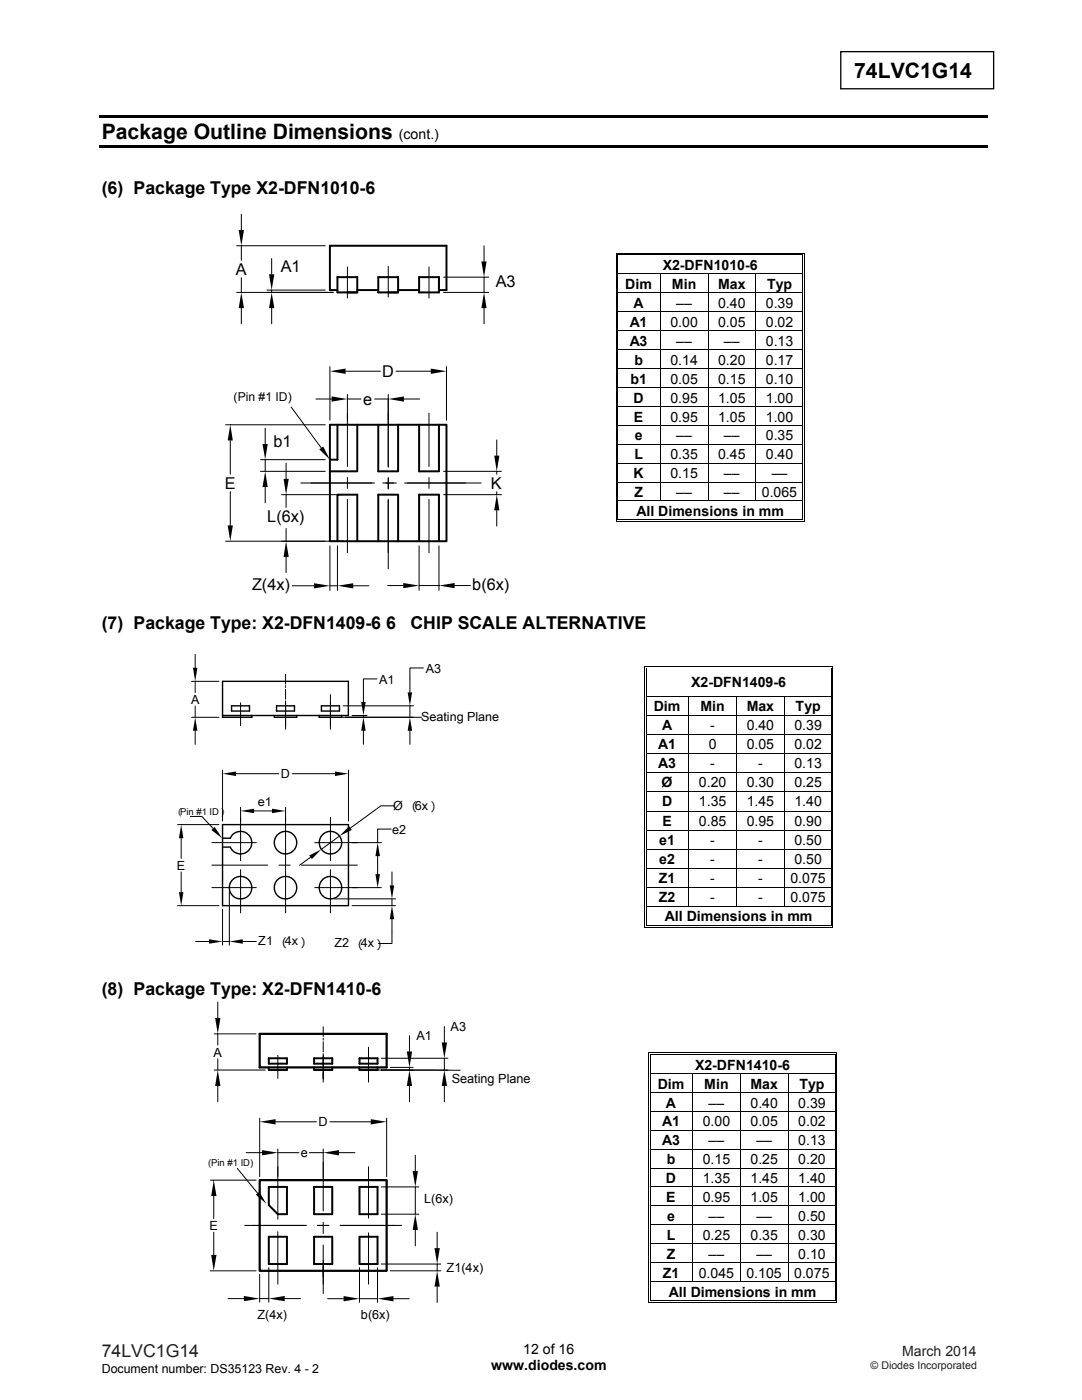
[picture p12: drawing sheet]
<svg xmlns="http://www.w3.org/2000/svg" width="216mm" height="279mm" viewBox="0 0 216 279" stroke-linecap="round" stroke-linejoin="round" font-family="sans-serif">
<path d="M167.8 10.3h30.5v7.4h-30.5z" fill="none" stroke="#000" stroke-width=".26"/>
<path d="M19.8 22.9h177.2v.6h-177.2zM19.8 29h177.2v.5h-177.2z" fill="#000"/>
<g fill="#fff">
<path d="M123.4 51h36.7v3.6h-36.7z"/>
<path d="M123.8 51h35.8v3.6h-35.8z"/>
</g>
<path d="M122.9 50.5h.1v.5h-.1zM122.9 50.5h.5v.1h-.5zM123.2 50.8h.2v.2h-.2z" fill="#000"/>
<path d="M123.4 50.5h36.7M123.4 50.9h36.7" fill="none" stroke="#000" stroke-width=".2"/>
<path d="M123.4 51h36.7z" fill="#fff"/>
<path d="M160.1 50.5h.5v.1h-.5zM160.1 50.8h.2v.2h-.2zM160.4 50.5h.2v.5h-.2z" fill="#000"/>
<path d="M123 51v3.6M123.3 51v3.6M160.2 51v3.6M160.5 51v3.6" fill="none" stroke="#000" stroke-width=".2"/>
<g fill="#fff">
<path d="M123.4 54.8h8.3v3.6h-8.3z"/>
<path d="M123.8 54.8h7.3v3.6h-7.3z"/>
<path d="M131.8 54.8h9.4v3.6h-9.4z"/>
<path d="M132.5 54.8h8.1v3.6h-8.1z"/>
<path d="M141.4 54.8h9.3v3.6h-9.3z"/>
<path d="M142 54.8h8.1v3.6h-8.1z"/>
</g>
<path d="M122.9 54.6h.1v.2h-.1zM123.2 54.6h.2v.2h-.2zM160.1 54.6h.2v.2h-.2zM160.4 54.6h.2v.2h-.2z" fill="#000"/>
<path d="M123 54.8v3.6M123.3 54.8v3.6M123.4 54.7h36.7M131.8 54.8v3.6M141.3 54.8v3.6M150.8 54.8v3.6M160.2 54.8v3.6M160.5 54.8v3.6" fill="none" stroke="#000" stroke-width=".2"/>
<g fill="#fff">
<path d="M123.4 58.5h8.3v3.6h-8.3z"/>
<path d="M123.8 58.5h7.3v3.6h-7.3z"/>
<path d="M131.8 58.5h9.4v3.6h-9.4z"/>
<path d="M132.5 58.5h8.1v3.6h-8.1z"/>
<path d="M141.4 58.5h9.3v3.6h-9.3z"/>
<path d="M142 58.5h8.1v3.6h-8.1z"/>
</g>
<path d="M122.9 58.4h.1v.1h-.1zM123.2 58.4h.2v.1h-.2zM160.1 58.4h.2v.1h-.2zM160.4 58.4h.2v.1h-.2zM122.9 62.1h.1v.2h-.1zM123.2 62.1h.2v.2h-.2zM160.1 62.1h.2v.2h-.2zM160.4 62.1h.2v.2h-.2z" fill="#000"/>
<g fill="none" stroke="#000" stroke-width=".2">
<path d="M123 58.5v3.6M123.3 58.5v3.6M123.4 58.4h36.7M131.8 58.5v3.6M141.3 58.5v3.6M150.8 58.5v3.6M160.2 58.5v3.6M160.5 58.5v3.6M123 62.3v3.6M123.3 62.3v3.6M123.4 62.2h36.7M131.8 62.3v3.6"/>
<path d="M141.3 62.3v3.6M150.8 62.3v3.6M160.2 62.3v3.6M160.5 62.3v3.6"/>
</g>
<g fill="#fff">
<path d="M123.4 66.1h8.3v3.6h-8.3z"/>
<path d="M123.8 66.1h7.3v3.6h-7.3z"/>
<path d="M131.8 66.1h9.4v3.6h-9.4z"/>
<path d="M132.5 66.1h8.1v3.6h-8.1z"/>
<path d="M141.4 66.1h9.3v3.6h-9.3z"/>
<path d="M142 66.1h8.1v3.6h-8.1z"/>
</g>
<g fill="#000">
<path d="M122.9 65.9h.1v.2h-.1zM122.9 69.7h.1v.1h-.1zM122.9 73.5h.1v.1h-.1zM122.9 77.2h.1v.2h-.1zM123.2 65.9h.2v.2h-.2zM123.2 69.7h.2v.1h-.2zM123.2 73.5h.2v.1h-.2zM123.2 77.2h.2v.2h-.2zM160.1 65.9h.2v.2h-.2zM160.1 69.7h.2v.1h-.2zM160.1 73.5h.2v.1h-.2zM160.1 77.2h.2v.2h-.2z"/>
<path d="M160.4 65.9h.2v.2h-.2zM160.4 69.7h.2v.1h-.2zM160.4 73.5h.2v.1h-.2zM160.4 77.2h.2v.2h-.2zM122.9 81h.1v.2h-.1zM122.9 84.8h.1v.2h-.1zM122.9 88.6h.1v.1h-.1zM122.9 92.3h.1v.2h-.1zM123.2 81h.2v.2h-.2zM123.2 84.8h.2v.2h-.2zM123.2 88.6h.2v.1h-.2zM123.2 92.3h.2v.2h-.2z"/>
<path d="M160.1 81h.2v.2h-.2zM160.1 84.8h.2v.2h-.2zM160.1 88.6h.2v.1h-.2zM160.1 92.3h.2v.2h-.2zM160.4 81h.2v.2h-.2zM160.4 84.8h.2v.2h-.2zM160.4 88.6h.2v.1h-.2zM160.4 92.3h.2v.2h-.2z"/>
</g>
<g fill="none" stroke="#000" stroke-width=".2">
<path d="M123 66.1v3.6M123 69.8v3.7M123 73.6v3.6M123 77.4v3.6M123.3 66.1v3.6M123.3 69.8v3.7M123.3 73.6v3.6M123.3 77.4v3.6M123.4 66h36.7M123.4 69.8h36.7M123.4 73.6h36.7M123.4 77.3h36.7"/>
<path d="M131.8 66.1v3.6M131.8 69.8v3.7M131.8 73.6v3.6M131.8 77.4v3.6M141.3 66.1v3.6M141.3 69.8v3.7M141.3 73.6v3.6M141.3 77.4v3.6M150.8 66.1v3.6M150.8 69.8v3.7M150.8 73.6v3.6M150.8 77.4v3.6"/>
<path d="M160.2 66.1v3.6M160.2 69.8v3.7M160.2 73.6v3.6M160.2 77.4v3.6M160.5 66.1v3.6M160.5 69.8v3.7M160.5 73.6v3.6M160.5 77.4v3.6M123 81.2v3.6M123 85v3.6M123 88.7v3.6M123 92.5v3.6"/>
<path d="M123.3 81.2v3.6M123.3 85v3.6M123.3 88.7v3.6M123.3 92.5v3.6M123.4 81.1h36.7M123.4 84.9h36.7M123.4 88.6h36.7M123.4 92.4h36.7M131.8 81.2v3.6M131.8 85v3.6M131.8 88.7v3.6M131.8 92.5v3.6"/>
<path d="M141.3 81.2v3.6M141.3 85v3.6M141.3 88.7v3.6M141.3 92.5v3.6M150.8 81.2v3.6M150.8 85v3.6M150.8 88.7v3.6M150.8 92.5v3.6M160.2 81.2v3.6M160.2 85v3.6M160.2 88.7v3.6M160.2 92.5v3.6"/>
<path d="M160.5 81.2v3.6M160.5 85v3.6M160.5 88.7v3.6M160.5 92.5v3.6"/>
</g>
<g fill="#fff">
<path d="M123.4 96.3h8.3v3.6h-8.3z"/>
<path d="M123.8 96.3h7.3v3.6h-7.3z"/>
<path d="M131.8 96.3h9.4v3.6h-9.4z"/>
<path d="M132.5 96.3h8.1v3.6h-8.1z"/>
<path d="M141.4 96.3h9.3v3.6h-9.3z"/>
<path d="M142 96.3h8.1v3.6h-8.1z"/>
</g>
<g fill="#000">
<path d="M122.9 96.1h.1v.2h-.1zM123.2 96.1h.2v.2h-.2zM160.1 96.1h.2v.2h-.2zM160.4 96.1h.2v.2h-.2zM122.9 99.9h.1v.2h-.1zM122.9 104h.5v.2h-.5zM123.2 99.9h.2v.2h-.2zM123.2 103.7h.2v.1h-.2zM160.1 99.9h.2v.2h-.2zM160.1 104h.5v.2h-.5zM160.1 103.7h.2v.1h-.2zM160.4 99.9h.2v.2h-.2z"/>
<path d="M160.4 103.7h.2v.5h-.2z"/>
</g>
<g fill="none" stroke="#000" stroke-width=".2">
<path d="M123 96.3v3.6M123.3 96.3v3.6M123.4 96.2h36.7M123.4 100h36.7M131.8 96.3v3.6M141.3 96.3v3.6M150.8 96.3v3.6M160.2 96.3v3.6M160.5 96.3v3.6M123 100.1v4.1M123.3 100.1v3.6M123.4 104.1h36.7"/>
<path d="M123.4 103.8h36.7M160.2 100.1v3.6M160.5 100.1v3.6"/>
</g>
<g fill="#fff">
<path d="M129.1 133.5h36.7v5.4h-36.7z"/>
<path d="M129.5 134.6h35.8v3.2h-35.8z"/>
</g>
<path d="M128.5 133h.2v.5h-.2zM128.5 133h.6v.1h-.6zM128.9 133.3h.2v.2h-.2z" fill="#000"/>
<path d="M129.1 133.1h36.7M129.1 133.4h36.7" fill="none" stroke="#000" stroke-width=".2"/>
<path d="M129.1 133.5h36.7z" fill="#fff"/>
<path d="M165.8 133h.5v.1h-.5zM165.8 133.3h.1v.2h-.1zM166.1 133h.2v.5h-.2z" fill="#000"/>
<path d="M128.6 133.5v5.4M129 133.5v5.4M165.8 133.5v5.4M166.2 133.5v5.4" fill="none" stroke="#000" stroke-width=".2"/>
<g fill="#fff">
<path d="M129.1 139.1h8.3v3.6h-8.3z"/>
<path d="M129.5 139.3h7.2v3.2h-7.2z"/>
<path d="M137.5 139.1h9.4v3.6h-9.4z"/>
<path d="M138.2 139.3h8.1v3.2h-8.1z"/>
<path d="M147.1 139.1h9.3v3.6h-9.3z"/>
<path d="M147.7 139.3h8.1v3.2h-8.1z"/>
</g>
<path d="M128.5 138.9h.2v.2h-.2zM128.9 138.9h.2v.2h-.2zM165.8 138.9h.1v.2h-.1zM166.1 138.9h.2v.2h-.2z" fill="#000"/>
<path d="M128.6 139.1v3.6M129 139.1v3.6M129.1 139h36.7M137.4 139.1v3.6M147 139.1v3.6M156.5 139.1v3.6M165.8 139.1v3.6M166.2 139.1v3.6" fill="none" stroke="#000" stroke-width=".2"/>
<g fill="#fff">
<path d="M129.1 142.9h8.3v3.6h-8.3z"/>
<path d="M129.5 143.1h7.2v3.2h-7.2z"/>
<path d="M137.5 142.9h9.4v3.6h-9.4z"/>
<path d="M138.2 143.1h8.1v3.2h-8.1z"/>
<path d="M147.1 142.9h9.3v3.6h-9.3z"/>
<path d="M147.7 143.1h8.1v3.2h-8.1z"/>
</g>
<g fill="#000">
<path d="M128.5 142.7h.2v.2h-.2zM128.5 146.5h.2v.2h-.2zM128.5 150.3h.2v.2h-.2zM128.5 154.2h.2v.1h-.2zM128.5 158h.2v.1h-.2zM128.9 142.7h.2v.2h-.2zM128.9 146.5h.2v.2h-.2zM128.9 150.3h.2v.2h-.2zM128.9 154.2h.2v.1h-.2zM128.9 158h.2v.1h-.2zM165.8 142.7h.1v.2h-.1zM165.8 146.5h.1v.2h-.1z"/>
<path d="M165.8 150.3h.1v.2h-.1zM165.8 154.2h.1v.1h-.1zM165.8 158h.1v.1h-.1zM166.1 142.7h.2v.2h-.2zM166.1 146.5h.2v.2h-.2zM166.1 150.3h.2v.2h-.2zM166.1 154.2h.2v.1h-.2zM166.1 158h.2v.1h-.2z"/>
</g>
<g fill="none" stroke="#000" stroke-width=".2">
<path d="M128.6 142.9v3.6M128.6 146.7v3.6M128.6 150.5v3.7M128.6 154.3v3.7M128.6 158.1v3.7M129 142.9v3.6M129 146.7v3.6M129 150.5v3.7M129 154.3v3.7M129 158.1v3.7M129.1 142.8h36.7M129.1 146.6h36.7"/>
<path d="M129.1 150.4h36.7M129.1 154.2h36.7M129.1 158.1h36.7M137.4 142.9v3.6M137.4 146.7v3.6M137.4 150.5v3.7M137.4 154.3v3.7M137.4 158.1v3.7M147 142.9v3.6M147 146.7v3.6M147 150.5v3.7M147 154.3v3.7"/>
<path d="M147 158.1v3.7M156.5 142.9v3.6M156.5 146.7v3.6M156.5 150.5v3.7M156.5 154.3v3.7M156.5 158.1v3.7M165.8 142.9v3.6M165.8 146.7v3.6M165.8 150.5v3.7M165.8 154.3v3.7M165.8 158.1v3.7M166.2 142.9v3.6"/>
<path d="M166.2 146.7v3.6M166.2 150.5v3.7M166.2 154.3v3.7M166.2 158.1v3.7"/>
</g>
<g fill="#fff">
<path d="M129.1 162h8.3v3.6h-8.3z"/>
<path d="M129.5 162.2h7.2v3.2h-7.2z"/>
<path d="M137.5 162h9.4v3.6h-9.4z"/>
<path d="M138.2 162.2h8.1v3.2h-8.1z"/>
<path d="M147.1 162h9.3v3.6h-9.3z"/>
<path d="M147.7 162.2h8.1v3.2h-8.1z"/>
</g>
<path d="M128.5 161.8h.2v.1h-.2zM128.5 165.6h.2v.2h-.2zM128.9 161.8h.2v.1h-.2zM128.9 165.6h.2v.2h-.2zM165.8 161.8h.1v.1h-.1zM165.8 165.6h.1v.2h-.1zM166.1 161.8h.2v.1h-.2zM166.1 165.6h.2v.2h-.2z" fill="#000"/>
<g fill="none" stroke="#000" stroke-width=".2">
<path d="M128.6 161.9v3.7M128.6 165.8v3.6M129 161.9v3.7M129 165.8v3.6M129.1 161.9h36.7M129.1 165.7h36.7M137.4 161.9v3.7M137.4 165.8v3.6M147 161.9v3.7M147 165.8v3.6M156.5 161.9v3.7M156.5 165.8v3.6"/>
<path d="M165.8 161.9v3.7M165.8 165.8v3.6M166.2 161.9v3.7M166.2 165.8v3.6"/>
</g>
<g fill="#fff">
<path d="M129.1 169.6h8.3v3.6h-8.3z"/>
<path d="M129.5 169.8h7.2v3.2h-7.2z"/>
<path d="M137.5 169.6h9.4v3.6h-9.4z"/>
<path d="M138.2 169.8h8.1v3.2h-8.1z"/>
<path d="M147.1 169.6h9.3v3.6h-9.3z"/>
<path d="M147.7 169.8h8.1v3.2h-8.1z"/>
</g>
<path d="M128.5 169.4h.2v.2h-.2zM128.9 169.4h.2v.2h-.2zM165.8 169.4h.1v.2h-.1zM166.1 169.4h.2v.2h-.2z" fill="#000"/>
<path d="M128.6 169.6v3.6M129 169.6v3.6M129.1 169.5h36.7M137.4 169.6v3.6M147 169.6v3.6M156.5 169.6v3.6M165.8 169.6v3.6M166.2 169.6v3.6" fill="none" stroke="#000" stroke-width=".2"/>
<g fill="#fff">
<path d="M129.1 173.4h8.3v3.6h-8.3z"/>
<path d="M129.5 173.6h7.2v3.2h-7.2z"/>
<path d="M137.5 173.4h9.4v3.6h-9.4z"/>
<path d="M138.2 173.6h8.1v3.2h-8.1z"/>
<path d="M147.1 173.4h9.3v3.6h-9.3z"/>
<path d="M147.7 173.6h8.1v3.2h-8.1z"/>
</g>
<path d="M128.5 173.2h.2v.2h-.2zM128.9 173.2h.2v.2h-.2zM165.8 173.2h.1v.2h-.1zM166.1 173.2h.2v.2h-.2z" fill="#000"/>
<path d="M128.6 173.4v3.6M129 173.4v3.6M129.1 173.3h36.7M137.4 173.4v3.6M147 173.4v3.6M156.5 173.4v3.6M165.8 173.4v3.6M166.2 173.4v3.6" fill="none" stroke="#000" stroke-width=".2"/>
<g fill="#fff">
<path d="M129.1 177.2h8.3v3.6h-8.3z"/>
<path d="M129.5 177.4h7.2v3.2h-7.2z"/>
<path d="M137.5 177.2h9.4v3.6h-9.4z"/>
<path d="M138.2 177.4h8.1v3.2h-8.1z"/>
<path d="M147.1 177.2h9.3v3.6h-9.3z"/>
<path d="M147.7 177.4h8.1v3.2h-8.1z"/>
</g>
<g fill="#000">
<path d="M128.5 177h.2v.2h-.2zM128.9 177h.2v.2h-.2zM165.8 177h.1v.2h-.1zM166.1 177h.2v.2h-.2zM128.5 180.8h.2v.2h-.2zM128.5 185h.6v.2h-.6zM128.9 180.8h.2v.2h-.2zM128.9 184.7h.2v.1h-.2zM165.8 180.8h.1v.2h-.1zM165.8 185h.5v.2h-.5zM165.8 184.7h.1v.1h-.1zM166.1 180.8h.2v.2h-.2z"/>
<path d="M166.1 184.7h.2v.5h-.2z"/>
</g>
<g fill="none" stroke="#000" stroke-width=".2">
<path d="M128.6 177.2v3.6M129 177.2v3.6M129.1 177.1h36.7M137.4 177.2v3.6M147 177.2v3.6M156.5 177.2v3.6M165.8 177.2v3.6M166.2 177.2v3.6M128.6 181v4.2M129 181v3.7M129.1 180.9h36.7M129.1 185.1h36.7"/>
<path d="M129.1 184.7h36.7M165.8 181v3.7M166.2 181v3.7"/>
</g>
<g fill="#fff">
<path d="M129.8 210.6h36.7v3.5h-36.7z"/>
<path d="M130.3 210.6h35.8v3.5h-35.8z"/>
</g>
<path d="M129.3 210h.2v.6h-.2zM129.3 210h.5v.2h-.5zM129.7 210.4h.1v.2h-.1zM129.7 210.4h.1v.1h-.1z" fill="#000"/>
<path d="M129.8 210.1h36.7M129.8 210.5h36.7" fill="none" stroke="#000" stroke-width=".2"/>
<path d="M129.8 210.5l36.7 .1z" fill="#fff"/>
<path d="M166.5 210h.5v.2h-.5zM166.5 210.4h.2v.2h-.2zM166.5 210.4h.2v.1h-.2zM166.9 210h.1v.6h-.1z" fill="#000"/>
<path d="M129.4 210.6v3.5M129.8 210.6v3.5M166.6 210.6v3.5M167 210.6v3.5" fill="none" stroke="#000" stroke-width=".2"/>
<g fill="#fff">
<path d="M129.8 214.3h8.3v3.6h-8.3z"/>
<path d="M130.3 214.3h7.2v3.6h-7.2z"/>
<path d="M138.3 214.3h9.4v3.6h-9.4z"/>
<path d="M138.9 214.3h8.1v3.6h-8.1z"/>
<path d="M147.8 214.3h9.4v3.6h-9.4z"/>
<path d="M148.4 214.3h8.2v3.6h-8.2z"/>
</g>
<path d="M129.3 214.1h.2v.2h-.2zM129.7 214.1h.1v.2h-.1zM166.5 214.1h.2v.2h-.2zM166.9 214.1h.1v.2h-.1z" fill="#000"/>
<path d="M129.4 214.3v3.6M129.8 214.3v3.6M129.8 214.2h36.7M138.2 214.3v3.6M147.7 214.3v3.6M157.3 214.3v3.6M166.6 214.3v3.6M167 214.3v3.6" fill="none" stroke="#000" stroke-width=".2"/>
<g fill="#fff">
<path d="M129.8 218.1h8.3v3.6h-8.3z"/>
<path d="M130.3 218.1h7.2v3.6h-7.2z"/>
<path d="M138.3 218.1h9.4v3.6h-9.4z"/>
<path d="M138.9 218.1h8.1v3.6h-8.1z"/>
<path d="M147.8 218.1h9.4v3.6h-9.4z"/>
<path d="M148.4 218.1h8.2v3.6h-8.2z"/>
</g>
<path d="M129.3 217.9h.2v.2h-.2zM129.7 217.9h.1v.2h-.1zM166.5 217.9h.2v.2h-.2zM166.9 217.9h.1v.2h-.1zM129.3 221.7h.2v.2h-.2zM129.7 221.7h.1v.2h-.1zM166.5 221.7h.2v.2h-.2zM166.9 221.7h.1v.2h-.1z" fill="#000"/>
<g fill="none" stroke="#000" stroke-width=".2">
<path d="M129.4 218.1v3.6M129.8 218.1v3.6M129.8 218h36.7M138.2 218.1v3.6M147.7 218.1v3.6M157.3 218.1v3.6M166.6 218.1v3.6M167 218.1v3.6M129.4 221.9v3.6M129.8 221.9v3.6M129.8 221.8h36.7M138.2 221.9v3.6"/>
<path d="M147.7 221.9v3.6M157.3 221.9v3.6M166.6 221.9v3.6M167 221.9v3.6"/>
</g>
<g fill="#fff">
<path d="M129.8 225.7h8.3v3.6h-8.3z"/>
<path d="M130.3 225.7h7.2v3.6h-7.2z"/>
<path d="M138.3 225.7h9.4v3.6h-9.4z"/>
<path d="M138.9 225.7h8.1v3.6h-8.1z"/>
<path d="M147.8 225.7h9.4v3.6h-9.4z"/>
<path d="M148.4 225.7h8.2v3.6h-8.2z"/>
</g>
<g fill="#000">
<path d="M129.3 225.5h.2v.1h-.2zM129.3 229.3h.2v.1h-.2zM129.3 233h.2v.2h-.2zM129.3 236.8h.2v.2h-.2zM129.7 225.5h.1v.1h-.1zM129.7 229.3h.1v.1h-.1zM129.7 233h.1v.2h-.1zM129.7 236.8h.1v.2h-.1zM166.5 225.5h.2v.1h-.2zM166.5 229.3h.2v.1h-.2zM166.5 233h.2v.2h-.2zM166.5 236.8h.2v.2h-.2z"/>
<path d="M166.9 225.5h.1v.1h-.1zM166.9 229.3h.1v.1h-.1zM166.9 233h.1v.2h-.1zM166.9 236.8h.1v.2h-.1zM129.3 240.6h.2v.1h-.2zM129.3 244.3h.2v.2h-.2zM129.7 240.6h.1v.1h-.1zM129.7 244.3h.1v.2h-.1zM166.5 240.6h.2v.1h-.2zM166.5 244.3h.2v.2h-.2zM166.9 240.6h.1v.1h-.1zM166.9 244.3h.1v.2h-.1z"/>
</g>
<g fill="none" stroke="#000" stroke-width=".2">
<path d="M129.4 225.6v3.7M129.4 229.4v3.6M129.4 233.2v3.6M129.4 237v3.6M129.8 225.6v3.7M129.8 229.4v3.6M129.8 233.2v3.6M129.8 237v3.6M129.8 225.6h36.7M129.8 229.3h36.7M129.8 233.1h36.7M129.8 236.9h36.7"/>
<path d="M138.2 225.6v3.7M138.2 229.4v3.6M138.2 233.2v3.6M138.2 237v3.6M147.7 225.6v3.7M147.7 229.4v3.6M147.7 233.2v3.6M147.7 237v3.6M157.3 225.6v3.7M157.3 229.4v3.6M157.3 233.2v3.6M157.3 237v3.6"/>
<path d="M166.6 225.6v3.7M166.6 229.4v3.6M166.6 233.2v3.6M166.6 237v3.6M167 225.6v3.7M167 229.4v3.6M167 233.2v3.6M167 237v3.6M129.4 240.7v3.6M129.4 244.5v3.6M129.8 240.7v3.6M129.8 244.5v3.6"/>
<path d="M129.8 240.7h36.7M129.8 244.4h36.7M138.2 240.7v3.6M138.2 244.5v3.6M147.7 240.7v3.6M147.7 244.5v3.6M157.3 240.7v3.6M157.3 244.5v3.6M166.6 240.7v3.6M166.6 244.5v3.6M167 240.7v3.6M167 244.5v3.6"/>
</g>
<g fill="#fff">
<path d="M129.8 248.3h8.3v3.6h-8.3z"/>
<path d="M130.3 248.3h7.2v3.6h-7.2z"/>
<path d="M138.3 248.3h9.4v3.6h-9.4z"/>
<path d="M138.9 248.3h8.1v3.6h-8.1z"/>
<path d="M147.8 248.3h9.4v3.6h-9.4z"/>
<path d="M148.4 248.3h8.2v3.6h-8.2z"/>
</g>
<path d="M129.3 248.1h.2v.2h-.2zM129.7 248.1h.1v.2h-.1zM166.5 248.1h.2v.2h-.2zM166.9 248.1h.1v.2h-.1z" fill="#000"/>
<path d="M129.4 248.3v3.6M129.8 248.3v3.6M129.8 248.2h36.7M138.2 248.3v3.6M147.7 248.3v3.6M157.3 248.3v3.6M166.6 248.3v3.6M167 248.3v3.6" fill="none" stroke="#000" stroke-width=".2"/>
<g fill="#fff">
<path d="M129.8 252.1h8.3v3.6h-8.3z"/>
<path d="M130.3 252.1h7.2v3.6h-7.2z"/>
<path d="M138.3 252.1h9.4v3.6h-9.4z"/>
<path d="M138.9 252.1h8.1v3.6h-8.1z"/>
<path d="M147.8 252.1h9.4v3.6h-9.4z"/>
<path d="M148.4 252.1h8.2v3.6h-8.2z"/>
</g>
<g fill="#000">
<path d="M129.3 251.9h.2v.2h-.2zM129.3 255.7h.2v.1h-.2zM129.3 259.8h.5v.2h-.5zM129.7 251.9h.1v.2h-.1zM129.7 255.7h.1v.1h-.1zM129.7 259.5h.1v.1h-.1zM166.5 251.9h.2v.2h-.2zM166.5 255.7h.2v.1h-.2zM166.5 259.8h.5v.2h-.5zM166.5 259.5h.2v.1h-.2zM166.9 251.9h.1v.2h-.1zM166.9 255.7h.1v.1h-.1z"/>
<path d="M166.9 259.5h.1v.5h-.1z"/>
</g>
<g fill="none" stroke="#000" stroke-width=".2">
<path d="M47.2 58.4h19.3M47.2 49h17.7M48.2 42.8v3.1M48.2 49v2.9M48.2 55.4v3M53.3 57.9h11.6M54.2 51.6v3.1M54.2 57.9v.5M69.3 53.3v6.2M77.5 53.2v6.1M85.6 53.3v6.2M88.5 58.4h9"/>
<path d="M88.5 55.3h9M96.6 49v3.2M96.6 55.3v3.1M48.2 61.5v3.1M54.2 61.5v3.1M63 79.6h3.2M65.8 73.2v10.6M69 74.1h6.9M69.3 78.7v14.4M69.3 79.6h2.7M74.7 79.6h2.8M77.5 78.7v14.6"/>
<path d="M79 74.1h7M80.6 79.6h3.1M89.1 73.2v10.6M96.6 61.5v3.1M45 84.8h19.9M46 87.9v6.7M46 98.1v6.8M52 94.1h12.9M52 91.7h12.9M52.9 85.4v3.2M52.9 91.7v2.4M52.9 97.2v3.2"/>
<path d="M56.2 98.7h12.2M57.1 92.4v3.2M57.1 98.7v2.6M58.1 81.2l6 8.2M60 96.4h14.7M69.3 95.3v2.2M69.3 99.7v10.6M76.4 96.4h2.7M77.5 95.3v2.3M77.5 99.7v13.8M80.7 96.4h15.3M85.6 82.5v10.6"/>
<path d="M85.6 95.3v2.2M85.6 99.7v10.6M88.5 98.7h11.6M88.5 94.1h11.6M99.1 87.8v3.1M99.1 94.1v.5M99.1 98.1v.6M45 108h23.6M57.1 105.5v2.5M57.1 111.1v3.2M58.3 116.9h4.4M65.8 116.9h1.5"/>
<path d="M65.8 108.9v8.9M67.3 108.9v8.9M70.5 116.9h3.1M77.3 116.9h3.2M83.6 116.9h4M83.6 108.9v8.9M87.6 108.9v8.9M90.7 116.9h3.2M99.1 101.9v3.1M38.2 136h5.5M38.9 130.6v2.7M38.9 136v2.2"/>
<path d="M57 134.6v1.9M57 136.9v.3M57 137.5v2.1M57 139.9v5.6M65.9 138.6v6.9M75.2 135.5h-2.7v4.6M84.5 133.3h-2.7v4.9M38.2 143.2h5.5M38.9 140.9v2.3M38.9 145.8v2.7M44.4 153.7v10.2M47.1 154.4h8.5"/>
<path d="M48 140.3v4.5M58.3 154.4h8.5M68.2 143.2h15.9M68.5 140.9h14M69.5 153.7v10.2M70.3 142.8h2.9M72.5 142.8v.4M72.5 145.8v2.7M81.8 140.9v2.3M81.8 145.8v2.7M35.4 164.6h8.3M36.2 167.3v4"/>
<path d="M36.2 174v4.1M38 162.9h2.3l2.2 2.4M42.3 168.2h8.8M42.3 177.1h8.8M42.3 172.7h11.1M45.8 177.9v10.7M48 173.5v8.7M48 161.1v10.7M50.7 161.8h3.6M55.7 172.7h2.2M57 161.1v21.1M60.2 172.7h11.1"/>
<path d="M62 171.1l-2.2 1.6M62.8 168.2h13.3M62.8 177.1h13.3M65.9 163.1v8.7M65.9 173.5v8.7M66.7 179.4h12.2M67.8 166.8l-3.7 2.7M75.4 170.9v3.6M78.1 165.5h-2.7v2.7M78.2 174v2.7M78.2 179.4v1.3M78.7 160.8h-2.7l-6.1 4.4"/>
<path d="M35.4 180.7h8.3M39 187.9h2.7M43.5 200v3.2M44.4 181.5v7.1M44.4 187.9h1.4M48.5 187.9h2.6M70.3 180.7h8.6M78.2 183.5v4.8h-2.7M42.7 206.3h8.4M42.7 213.6h10.2M43.5 206.3v2.3M43.5 211.3v2.3"/>
<path d="M43.5 216.7v3.2M55.4 210.6v4.6M64.5 204.9v2M64.5 207.2v.4M64.5 207.9v2M64.5 210.3v5.7M73.5 209v7M75.3 213.6h16.5M76.1 213.6h13.3M76.1 211.2h13.3M77.9 213h4.5M81.7 206.7v3.1"/>
<path d="M81.7 213v.6M81.7 216.7v3.2M88.7 204.9v3.1M88.7 211.2v2.4M88.7 216.7v3.2M42 235.5h9.1M42.7 238.7v4.5M47.3 233.2l4.1 4.9M49.1 230h3.2M51.8 223.2v11.6M55 223.9h8.1M55.4 229.3v14"/>
<path d="M55.4 230h4.2M61.7 230h2.8M64.5 229.3v12.4M65.8 223.9h8.2M67.6 230h3.2M73.5 232.9v10.2M76.1 236.9h7.5M77.2 223.2v11.6M82.9 230.5v3.2M82.9 236.9v5.4M42 253.6h9.1M42.7 245.9v4.5"/>
<path d="M45.5 259.2h3.2M48.8 244.6h12.3M51.8 254.3v5.6M51.8 259.2h1.8M53.6 253v6.9M55.4 245.8v10.5M56.8 259.2h3.2M63.4 244.6h2.2M64.5 243.9v2.3M64.5 248.5v9.7M65.4 259.2h3.2M67.9 244.6h12.3"/>
<path d="M71.7 253v6.9M71.7 259.2h3.6M73.5 246v10.3M75.3 253v6.9M76.1 242.3h7.5M76.1 252.3h11.8M77.9 253.6h10M78.5 259.2h3.2M82.9 245.5v3.1M87.2 245.9v3.2M87.2 252.3v1.3M87.2 256.8v3.1"/>
<path d="M129.4 252.1v3.6M129.4 255.8v4.2M129.8 252.1v3.6M129.8 255.8v3.7M129.8 252h36.7M129.8 255.8h36.7M129.8 259.9h36.7M129.8 259.5h36.7M138.2 252.1v3.6M147.7 252.1v3.6M157.3 252.1v3.6M166.6 252.1v3.6"/>
<path d="M166.6 255.8v3.7M167 252.1v3.6M167 255.8v3.7"/>
</g>
<g fill="#000">
<path d="M47.6 45.9h1.1l-.5 3.1zM53.7 54.7h1l-.5 3.2zM96.1 52.2h1l-.5 3.1zM48.2 58.4l.5 3.1h-1.1zM54.2 58.4l.5 3.1h-1zM66.2 79.1l3.1 .5-3.1 .6zM65.8 74.1l3.2-.5v1zM77.5 79.6l3.1-.5v1.1zM86 73.6l3.1 .5-3.1 .5zM96.6 58.4l.5 3.1h-1zM46 84.8l.5 3.1h-1.1zM52.4 88.6h1l-.5 3.1z"/>
<path d="M52.9 94.1l.5 3.1h-1zM56.6 95.6h1l-.5 3.1zM63.7 89.7l.8-.6 1.3 2.6zM98.6 90.9h1.1l-.6 3.2zM45.4 104.9h1.1l-.5 3.1zM57.1 108l.5 3.1h-1zM62.7 116.4l3.1 .5-3.1 .5zM67.3 116.9l3.2-.5v1zM80.5 116.4l3.1 .5-3.1 .5zM87.6 116.9l3.1-.5v1zM99.1 98.7l.6 3.2h-1.1zM38.5 133.3h.9l-.5 2.7z"/>
<path d="M81.3 138.2h.9l-.4 2.7zM38.9 143.2l.5 2.6h-.9zM44.4 154.4l2.7-.4v.9zM66.8 154l2.7 .4-2.7 .5zM72.5 143.2l.5 2.6h-.9zM72.1 140.1h.9l-.5 2.7zM81.8 143.2l.4 2.6h-.9zM35.7 178.1h.9l-.4 2.6zM36.2 164.6l.4 2.7h-.9zM42.2 165.7l.6-.7 1.5 2.3zM48 161.8l2.7-.4v.9zM54.3 161.4l2.7 .4-2.7 .5z"/>
<path d="M61.7 170.7l2.4-1.2-1.9 1.9zM69.7 164.9l.5 .7-2.4 1.2zM75.4 168.2l.4 2.7h-.9zM74.9 174.5h.9l-.4 2.6zM77.8 176.7h.9l-.5 2.7zM41.7 187.5l2.7 .4-2.7 .4zM45.8 187.9l2.7-.4v.8zM78.2 180.7l.5 2.8h-.9zM43.5 213.6l.5 3.1h-1.1zM42.9 203.2h1.1l-.5 3.1zM81.7 213.6l.5 3.1h-1zM81.2 209.8h1l-.5 3.2z"/>
<path d="M88.7 213.6l.5 3.1h-1.1zM88.1 208h1.1l-.5 3.2zM42.7 235.5l.5 3.2h-1.1zM51.1 238.4l.7-.6 1.3 2.4zM52.3 229.5l3.1 .5-3.1 .6zM51.8 223.9l3.2-.5v1zM64.5 230l3.1-.5v1.1zM74 223.4l3.2 .5-3.2 .5zM82.3 233.7h1.1l-.5 3.2zM42.1 250.4h1.1l-.5 3.2zM48.7 258.6l3.1 .6-3.1 .5zM53.6 259.2l3.2-.6v1.1z"/>
<path d="M68.6 258.7l3.1 .5-3.1 .5zM75.3 259.2l3.2-.5v1zM82.9 242.3l.5 3.2h-1.1zM87.2 253.6l.6 3.2h-1.1zM86.7 249.1h1.1l-.6 3.2z"/>
</g>
<g fill="none" stroke="#000" stroke-width=".4">
<path d="M67.3 55.3h4v3.1h-4zM67.3 57.9h-1.5v-8.9h23.3v8.9h-1.5M71.3 57.9h4.2M75.5 55.3h3.9v3.1h-3.9zM79.4 57.9h4.2M83.6 55.3h4v3.1h-4zM65.8 84.8h23.3v23.2h-23.3zM67.3 84.8v6.9h-1.5M71.3 84.8v9.3h-5.5M75.5 84.8v9.3h3.9v-9.3M83.6 84.8v9.3h4v-9.3M71.3 108v-9.3h-4v9.3"/>
<path d="M75.5 108v-9.3h3.9v9.3M83.6 108v-9.3h4v9.3M53.6 211.2h3.7v1.1h-3.7zM53.6 213v.6h3.7v-.6M62.7 213v.6h3.6v-.6M62.7 211.2h3.6v1.1h-3.6zM71.7 211.2h3.6v1.1h-3.6zM71.7 213v.6h3.6v-.6M53.6 236.9h3.7v5.4h-1.9l-1.8-1.8zM62.7 236.9h3.6v5.4h-3.6zM71.7 236.9h3.6v5.4h-3.6zM53.6 246.8h3.7v5.5h-3.7z"/>
<path d="M62.7 246.8h3.6v5.5h-3.6zM71.7 246.8h3.6v5.5h-3.6z"/>
</g>
<path d="M51.8 206.3h25.4v6.7h-25.4zM51.8 235.5h25.4v18.1h-25.4z" fill="none" stroke="#000" stroke-width=".44"/>
<g fill="none" stroke="#000" stroke-width=".28">
<path d="M46.2 140.9h3.6v1h-3.6zM50.2 142.8v.4h-5.8v-7.2h25.1v6.8h-25.1M54.7 142.8v.4h4.5v-.4M55.2 140.9h3.6v1h-3.6zM63.7 142.8v.4h4.5v-.4M64.1 140.9h3.6v1h-3.6zM44.4 167.3h1.6a2.23 2.23 0 0 1 3.4-.9 2.23 2.23 0 0 1 0 3.5 2.23 2.23 0 0 1-3.4-.8h-1.6M44.4 164.6h25.1v16.1h-25.1z"/>
<circle cx="48" cy="177.2" r="2.25"/>
<circle cx="57" cy="177.2" r="2.25"/>
<circle cx="57" cy="168.2" r="2.24"/>
<circle cx="65.9" cy="177.2" r="2.25"/>
<circle cx="65.9" cy="168.2" r="2.25"/>
</g>
<g font-size="4.2">
<text x="170.4" y="15.6">74LVC1G14</text>
<text x="20.3" y="27.7">Package Outline Dimensions</text>
</g>
<g font-size="3.5">
<text x="20.3" y="38.8">(6) Package Type X2-DFN1010-6</text>
<text x="20.3" y="125.6">(7) Package Type: X2-DFN1409-6 6</text>
<text x="81.9" y="125.6">CHIP SCALE ALTERNATIVE</text>
<text x="20.3" y="198.6">(8) Package Type: X2-DFN1410-6</text>
</g>
<text font-size="3.5" fill="#231f20" x="20.3" y="270.9">74LVC1G14</text>
<g font-size="3.2">
<text x="47.1" y="54.9">A</text>
<text x="56" y="54.4">A1</text>
<text x="98.9" y="57.3">A3</text>
<text x="76.3" y="75.3">D</text>
<text x="72.5" y="80.8">e</text>
<text x="54.6" y="89.2">b1</text>
<text x="44.8" y="97.6">E</text>
<text x="97.9" y="97.6">K</text>
<text x="53.3" y="104.2">L(6x)</text>
<text x="50.3" y="117.8">Z(4x)</text>
<text x="94.2" y="117.7">b(6x)</text>
</g>
<g font-size="2.8">
<text x="79.6" y="27.7">(cont.)</text>
<text x="132.2" y="53.9">X2-DFN1010-6</text>
<text x="124.8" y="57.7">Dim</text>
<text x="134.1" y="57.7">Min</text>
<text x="143.3" y="57.7">Max</text>
<text x="153.1" y="57.7">Typ</text>
<text x="125.6" y="65.3">A1</text>
<text x="126.4" y="61.5">A</text>
<text x="133.8" y="65.3">0.00</text>
<text x="134.9" y="61.5">––</text>
<text x="143.3" y="65.3">0.05</text>
<text x="143.3" y="61.5">0.40</text>
<text x="152.8" y="65.3">0.02</text>
<text x="152.8" y="61.5">0.39</text>
<text x="125.6" y="69">A3</text>
<text x="134.9" y="69">––</text>
<text x="144.5" y="69">––</text>
<text x="152.8" y="69">0.13</text>
<text x="125.8" y="76.6">b1</text>
<text x="126.6" y="72.8">b</text>
<text x="133.8" y="72.8">0.14</text>
<text x="133.8" y="76.6">0.05</text>
<text x="143.3" y="72.8">0.20</text>
<text x="143.3" y="76.6">0.15</text>
<text x="152.8" y="72.8">0.17</text>
<text x="152.8" y="76.6">0.10</text>
<text x="126.4" y="80.3">D</text>
<text x="133.8" y="80.3">0.95</text>
<text x="143.3" y="80.3">1.05</text>
<text x="152.8" y="80.3">1.00</text>
<text x="126.5" y="84.1">E</text>
<text x="126.7" y="87.9">e</text>
<text x="133.8" y="84.1">0.95</text>
<text x="134.9" y="87.9">––</text>
<text x="143.3" y="84.1">1.05</text>
<text x="144.5" y="87.9">––</text>
<text x="152.8" y="84.1">1.00</text>
<text x="152.8" y="87.9">0.35</text>
<text x="126.4" y="95.5">K</text>
<text x="126.6" y="91.7">L</text>
<text x="133.8" y="95.5">0.15</text>
<text x="133.8" y="91.7">0.35</text>
<text x="143.3" y="91.7">0.45</text>
<text x="144.5" y="95.5">––</text>
<text x="152.8" y="91.7">0.40</text>
<text x="154" y="95.5">––</text>
<text x="126.6" y="99.2">Z</text>
<text x="134.9" y="99.2">––</text>
<text x="144.5" y="99.2">––</text>
<text x="152" y="99.2">0.065</text>
<text x="127" y="103">All Dimensions in mm</text>
<text x="137.9" y="137.2">X2-DFN1409-6</text>
<text x="130.5" y="141.9">Dim</text>
<text x="139.8" y="141.9">Min</text>
<text x="149" y="141.9">Max</text>
<text x="158.7" y="141.9">Typ</text>
<text x="131.3" y="149.5">A1</text>
<text x="132.1" y="145.7">A</text>
<text x="141.4" y="149.5">0</text>
<text x="141.7" y="145.7">-</text>
<text x="149" y="145.7">0.40</text>
<text x="149" y="149.5">0.05</text>
<text x="158.5" y="145.7">0.39</text>
<text x="158.5" y="149.5">0.02</text>
<text x="131.3" y="153.3">A3</text>
<text x="141.7" y="153.3">-</text>
<text x="151.3" y="153.3">-</text>
<text x="158.5" y="153.3">0.13</text>
<text x="132" y="157.1">Ø</text>
<text x="132.1" y="161">D</text>
<text x="139.5" y="161">1.35</text>
<text x="139.5" y="157.1">0.20</text>
<text x="149" y="161">1.45</text>
<text x="149" y="157.1">0.30</text>
<text x="158.5" y="161">1.40</text>
<text x="158.5" y="157.1">0.25</text>
<text x="132.2" y="164.8">E</text>
<text x="139.5" y="164.8">0.85</text>
<text x="149" y="164.8">0.95</text>
<text x="158.5" y="164.8">0.90</text>
<text x="131.6" y="168.6">e1</text>
<text x="131.6" y="172.4">e2</text>
<text x="141.7" y="168.6">-</text>
<text x="141.7" y="172.4">-</text>
<text x="151.3" y="172.4">-</text>
<text x="151.3" y="168.6">-</text>
<text x="158.5" y="172.4">0.50</text>
<text x="158.5" y="168.6">0.50</text>
<text x="131.5" y="176.2">Z1</text>
<text x="141.7" y="176.2">-</text>
<text x="151.3" y="176.2">-</text>
<text x="157.7" y="176.2">0.075</text>
<text x="131.5" y="180">Z2</text>
<text x="132.7" y="183.8">All Dimensions in mm</text>
<text x="141.7" y="180">-</text>
<text x="151.3" y="180">-</text>
<text x="157.7" y="180">0.075</text>
<text x="138.7" y="213.5">X2-DFN1410-6</text>
<text x="131.2" y="217.3">Dim</text>
<text x="132.9" y="221">A</text>
<text x="140.5" y="217.3">Min</text>
<text x="141.4" y="221">––</text>
<text x="149.8" y="217.3">Max</text>
<text x="149.8" y="221">0.40</text>
<text x="159.3" y="221">0.39</text>
<text x="159.5" y="217.3">Typ</text>
<text x="132.1" y="224.8">A1</text>
<text x="140.2" y="224.8">0.00</text>
<text x="149.8" y="224.8">0.05</text>
<text x="159.3" y="224.8">0.02</text>
<text x="132.1" y="228.6">A3</text>
<text x="133" y="232.4">b</text>
<text x="140.2" y="232.4">0.15</text>
<text x="141.4" y="228.6">––</text>
<text x="149.8" y="232.4">0.25</text>
<text x="150.9" y="228.6">––</text>
<text x="159.3" y="232.4">0.20</text>
<text x="159.3" y="228.6">0.13</text>
<text x="132.9" y="236.1">D</text>
<text x="132.9" y="239.9">E</text>
<text x="140.2" y="236.1">1.35</text>
<text x="140.2" y="239.9">0.95</text>
<text x="149.8" y="236.1">1.45</text>
<text x="149.8" y="239.9">1.05</text>
<text x="159.3" y="236.1">1.40</text>
<text x="159.3" y="239.9">1.00</text>
<text x="133.1" y="243.7">e</text>
<text x="141.4" y="243.7">––</text>
<text x="150.9" y="243.7">––</text>
<text x="159.3" y="243.7">0.50</text>
<text x="133" y="247.5">L</text>
<text x="133" y="251.2">Z</text>
<text x="140.2" y="247.5">0.25</text>
<text x="141.4" y="251.2">––</text>
<text x="149.8" y="247.5">0.35</text>
<text x="150.9" y="251.2">––</text>
<text x="159.3" y="247.5">0.30</text>
<text x="159.3" y="251.2">0.10</text>
<text x="132.2" y="255">Z1</text>
<text x="139.4" y="255">0.045</text>
<text x="148.9" y="255">0.105</text>
<text x="158.5" y="255">0.075</text>
<text x="133.4" y="258.8">All Dimensions in mm</text>
<text x="98" y="273.5">www.diodes.com</text>
<text x="104.4" y="270.2">12 of 16</text>
</g>
<text font-size="2.8" fill="#231f20" x="180" y="270.6">March 2014</text>
<g font-size="2.5">
<text x="75.7" y="136.4">A1</text>
<text x="84.9" y="134.2">A3</text>
<text x="38.1" y="140.5">A</text>
<text x="84" y="144">Seating Plane</text>
<text x="56" y="155.3">D</text>
<text x="51.4" y="160.9">e1</text>
<text x="78.4" y="161.6">Ø</text>
<text x="82.8" y="161.6">6x</text>
<text x="78.3" y="166.4">e2</text>
<text x="83.1" y="162.2" transform="rotate(-90 83.1 162.2)">︵</text>
<text x="88.1" y="162.2" transform="rotate(-90 88.1 162.2)">︶</text>
<text x="35.3" y="173.6">E</text>
<text x="51.5" y="188.6">Z1</text>
<text x="56.8" y="188.6">4x</text>
<text x="57.2" y="189.3" transform="rotate(-90 57.2 189.3)">︵</text>
<text x="62.1" y="189.3" transform="rotate(-90 62.1 189.3)">︶</text>
<text x="66.7" y="189">Z2</text>
<text x="72" y="189">4x</text>
<text x="72.3" y="189.7" transform="rotate(-90 72.3 189.7)">︵</text>
<text x="77.3" y="189.7" transform="rotate(-90 77.3 189.7)">︶</text>
<text x="83.1" y="207.6">A1</text>
<text x="89.9" y="205.8">A3</text>
<text x="42.6" y="210.9">A</text>
<text x="90.1" y="216.1">Seating Plane</text>
<text x="63.6" y="224.8">D</text>
<text x="60" y="230.9">e</text>
<text x="41.8" y="245.5">E</text>
<text x="84.6" y="240.2">L(6x)</text>
<text x="89.1" y="253.8">Z1(4x)</text>
<text x="51.4" y="263.2">Z(4x)</text>
<text x="72" y="263.3">b(6x)</text>
<text x="20.3" y="274">Document number: DS35123 Rev. 4 - 2</text>
</g>
<text font-size="2.4" x="46.6" y="80.1">(Pin #1 ID)</text>
<text font-size="2.1" fill="#231f20" x="173.7" y="273.2">© Diodes Incorporated</text>
<g font-size="1.9">
<text x="36" y="162.6">Pin #1 ID</text>
<text x="36.2" y="163.1" transform="rotate(-90 36.2 163.1)">︵</text>
<text x="45.7" y="163.1" transform="rotate(-90 45.7 163.1)">︶</text>
<text x="41.5" y="232.6">(Pin #1 ID)</text>
</g>
</svg>
